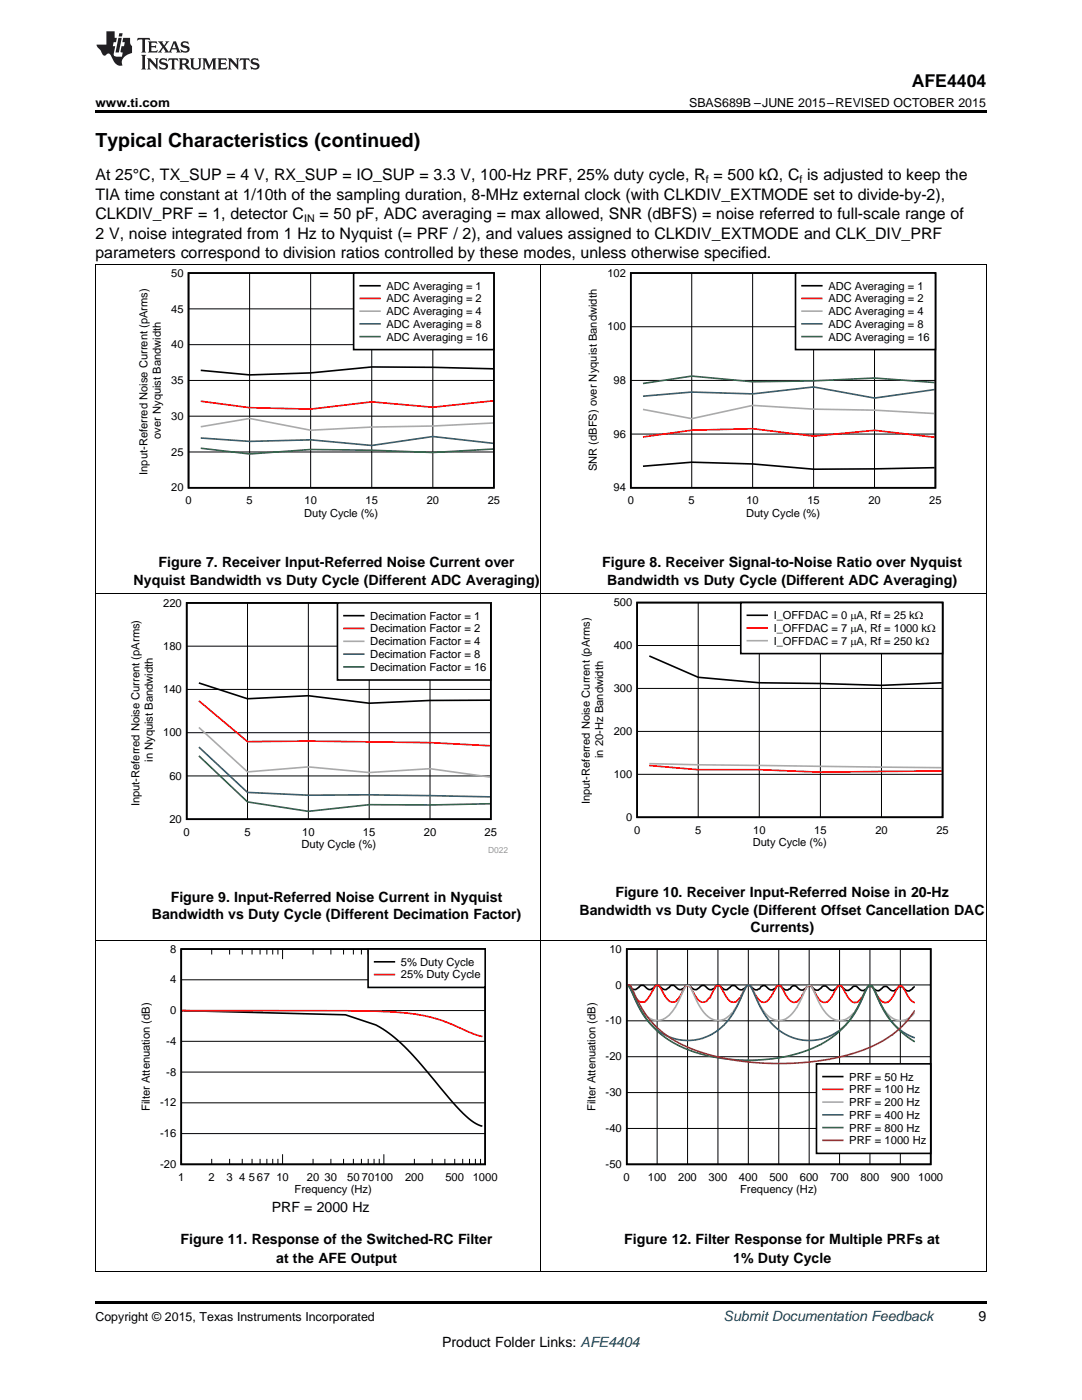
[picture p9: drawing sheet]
<svg xmlns="http://www.w3.org/2000/svg" width="216mm" height="279mm" viewBox="0 0 216 279" stroke-linecap="round" stroke-linejoin="round" font-family="sans-serif">
<path d="M19 253.7l.2 .1zM196.7 253.7l.1 .1zM19 259.7h177.8v.5h-177.8z" fill="#000"/>
<path d="M19.1 187.8v66M107.9 187.8v66M196.8 187.8v66M19 253.7h177.8" fill="none" stroke="#000" stroke-width=".2"/>
<path d="M27.8 188.6h71.4v50.1h-71.4z" fill-rule="evenodd" fill="#fff"/>
<path d="M36.2 189.4h60.6v43h-60.6zM36.3 201.7l32.6 .8 6.1 2.1 2.6 1.6 2.2 1.8 1.6 1.6 5.3 6a43.8 43.8 0 0 0 7.8 8.4l1.7 .8" fill="none" stroke="#000" stroke-width=".33"/>
<g fill="none" stroke="#000" stroke-width=".2">
<path d="M36.2 189.4v2M36.2 195.5h60.6M42.2 189.4v1.1M45.8 189.4v1.1M48.3 189.4v1.1M50.3 189.4v1.1M51.9 189.4v1.1M53.2 189.4v1.1M54.4 189.4v1.1M55.5 189.4v1.1M56.4 189.4v2M62.5 189.4v1.1"/>
<path d="M66 189.4v1.1M68.6 189.4v1.1M70.5 189.4v1.1M72.1 189.4v1.1M73.5 189.4v1.1M74.6 189.4v1.1M75.7 189.4v1.1M76.6 189.4v2M82.7 189.4v1.1M86.2 189.4v1.1M88.8 189.4v1.1M90.7 189.4v1.1"/>
<path d="M92.3 189.4v1.1M93.7 189.4v1.1M94.9 189.4v1.1M95.9 189.4v1.1M36.2 214h60.6M36.2 207.8h60.6M36.2 201.7h60.6M36.2 230.4v2M36.2 226.2h60.6M36.2 220.1h60.6M42.2 231.3v1.1M45.8 231.3v1.1"/>
<path d="M48.3 231.3v1.1M50.3 231.3v1.1M51.9 231.3v1.1M53.2 231.3v1.1M54.4 231.3v1.1M55.5 231.3v1.1M56.4 230.4v2M62.5 231.3v1.1M66 231.3v1.1M68.6 231.3v1.1M70.5 231.3v1.1M72.1 231.3v1.1"/>
<path d="M73.5 231.3v1.1M74.6 231.3v1.1M75.7 231.3v1.1M76.6 230.4v2M82.7 231.3v1.1M86.2 231.3v1.1M88.8 231.3v1.1M90.7 231.3v1.1M92.3 231.3v1.1M93.7 231.3v1.1M94.9 231.3v1.1M95.9 231.3v1.1"/>
</g>
<path d="M36.3 201.7h32.6a82.7 82.7 0 0 1 15.7 1 39.3 39.3 0 0 1 7.7 2.7l2.2 1 1.7 .5" fill="none" stroke="#f00" stroke-width=".33"/>
<path d="M73.4 189.4h23.4v7.7h-23.4z" fill-rule="evenodd" fill="#fff"/>
<path d="M73.4 189.4h23.4v7.7h-23.4zM74.8 191.9h3.9" fill="none" stroke="#000" stroke-width=".33"/>
<path d="M74.8 194.5h3.9" fill="none" stroke="#f00" stroke-width=".33"/>
<path d="M116.7 188.6h71.4v50.1h-71.4z" fill-rule="evenodd" fill="#fff"/>
<path d="M125.1 189.4h60.6v43h-60.6zM125.2 196.6l1.4 .9h.3l1-.8h.5l1.1 .8h.4l1-.8h.5l.8 .6 .4 .2h.3l1-.8h.6l.7 .6 .5 .2 .7-.2 .5-.6h.6l1.2 .8h.3l1-.8h.5l.8 .7 .4 .1 .8-.2 .5-.6h.6l1.1 .8h.4l1-.8h.5l1.1 .8h.4l1-.8h.5l.9 .8h.6l.5-.2 .5-.6h.6l1.1 .9h.4l.4-.3 .6-.6h.5l.8 .7 .5 .2 .7-.3 .5-.5 .5-.1 1.2 .9h.3l1-.8h.6l1 .8h.5l.9-.8h.6l.8 .7 .7 .1 1-.8h.5l1.2 .9h.3l1-.9h.6l.8 .7 .6 .2 .5-.3 .5-.5h.5l1 .7 .6 .1 1-.8h.5l1.1 .8h.5l.9-.8h.5l.9 .7 .7 .2 1-.9" fill="none" stroke="#000" stroke-width=".33"/>
<g fill="none" stroke="#000" stroke-width=".2">
<path d="M125.1 196.6h60.6M131.1 189.4v43M137.2 189.4v43M143.3 189.4v43M149.3 189.4v43M155.4 189.4v43M161.5 189.4v43M167.5 189.4v43M173.6 189.4v43M179.7 189.4v43M125.1 218h60.6M125.1 210.9h60.6"/>
<path d="M125.1 203.7h60.6M125.1 225.2h60.6"/>
</g>
<path d="M125.2 196.6l.4 .4 1.4 2.3 .4 .4 .6 .3h.6l.4-.4 1.9-2.9 .6 .1 1.6 2.5 .5 .5 .4 .2 .8-.1 .6-.6 1.6-2.6 .6 .1 1.6 2.6 .9 .6 .7-.1 .7-.8h.2l.7-1.5 .7-.9 .5 .1 1.4 2.3 .8 .8 .4 .1 .7-.1 .7-.7a.52 .52 0 0 0 .4-.6l1-1.8 .6-.1 1.7 2.7 .7 .6h.6l.4-.1 .9-1 1.1-2.1 .2-.1h.4l1.8 2.7 .6 .5 .6 .1 .4-.1 .9-.9 1.2-2.1 .1-.2h.5l1.8 2.8 .6 .5 .6 .1 .4-.1 .6-.7 1.5-2.4 .1-.2h.5l1.7 2.7 .5 .5 .7 .2 .5-.1 .9-1 1.2-2.2 .5-.1 .4 .4 1.4 2.4 .6 .5 .5 .1 .5-.1 .6-.6 1.5-2.6h.6l1.7 2.6 .4 .5 .5 .2" fill="none" stroke="#f00" stroke-width=".33"/>
<path d="M125.2 196.6l.4 .5 1.7 3.5 .9 1.4 1.3 1.1 1.3 .5 1.5-.1 1.3-.9 1.2-1.6 1.7-3.7 .5-.6h.5l.2 .2 1.8 3.8 1 1.4 1.1 1 1.3 .5 1.6-.1 1.8-1.4 1.5-2.8 .9-2.1 .4-.5h.5l.2 .3 1.7 3.4 1.2 1.8 1 .9 1.3 .5 1.6-.1 1.5-1.2 .9-1.2 1.8-3.8 .5-.6h.4l.3 .4 1.6 3.2 1.1 1.7 1 1 1.1 .6 1 .1 .9-.2 1.8-1.4 .1-.4 .6-.6 1.8-3.9 .4-.5h.5l.1 .2 2.3 4.4 .7 1 1 .9 1.3 .5 1.1-.1 .8-.3 1.3-1.2" fill="none" stroke="#aaa" stroke-width=".33"/>
<path d="M125.2 196.6l.5 .6 2.3 4.8 1.8 2.4 1.1 1 1.3 .9 1.4 .7 1.9 .5 2.3 .1 1.8-.2 2.5-1 1.2-.8 1.2-1 1.8-2.3 2.4-5 .4-.6h.4l.3 .1 2.5 5.2 1.3 1.9 1.1 1.1 1.4 1.1 1.8 .9 1.8 .5 1.7 .2 2.5-.3 2-.7 1.6-1 1.2-1.1 1.3-1.6 1.3-2.2 1.8-3.8 .3-.3h.5l.4 .6 2.1 4.4 1.4 2.1 2.2 2 1.4 .9 1.1 .4" fill="none" stroke="#295c75" stroke-width=".33"/>
<path d="M125.2 196.6l.5 .5 2 4.1 1.5 2.4 1.8 2 2.6 2 3.2 1.7 3.2 1.1 4.1 .8 4.3 .4 4.4-.2 4.1-.6 4.6-1.2 2.4-1.2 3.2-2.2 2.2-2.2 1.7-2.7 2-4.2a.4 .4 0 0 1 .2-.3 .4 .4 0 0 1 .5 0 .53 .53 0 0 1 .6 .5l1.9 3.9 1.6 2.6 2.1 2.1 2.6 2" fill="none" stroke="#286b49" stroke-width=".33"/>
<path d="M125.2 196.6l.6 .1 2 4.1 1.8 2.6 1.8 1.9 2.5 1.9 3 1.7 3.8 1.4 4.8 1.1 4 .6 5.5 .3 6.5-.3 4-.6 5.1-1.3 3-1 4.5-2.6 2.4-2.2 2-2.6" fill="none" stroke="#9e3a3a" stroke-width=".33"/>
<path d="M162.9 212.3h22.8v17.9h-22.8z" fill-rule="evenodd" fill="#fff"/>
<path d="M162.9 212.3h22.8v17.9h-22.8zM164.2 214.9h4" fill="none" stroke="#000" stroke-width=".33"/>
<path d="M164.2 217.4h4" fill="none" stroke="#f00" stroke-width=".33"/>
<path d="M164.2 219.9h4" fill="none" stroke="#aaa" stroke-width=".33"/>
<path d="M164.2 222.5h4" fill="none" stroke="#295c75" stroke-width=".33"/>
<path d="M164.2 225h4" fill="none" stroke="#286b49" stroke-width=".33"/>
<path d="M164.2 227.6h4" fill="none" stroke="#9e3a3a" stroke-width=".33"/>
<path d="M19.1 118.5v69.3M107.9 118.5v69.3M196.8 118.5v69.3M19 187.8h177.8" fill="none" stroke="#000" stroke-width=".2"/>
<path d="M25.7 119.5h75.6v50.9h-75.6z" fill-rule="evenodd" fill="#fff"/>
<path d="M37.3 120.3h60.6v43.2h-60.6zM39.7 136.3l9.7 3.2 12.1-.7 12.2 1.5 12.1-.5 12-.1" fill="none" stroke="#000" stroke-width=".33"/>
<path d="M37.3 137.6h60.6M37.3 129h60.6M49.4 120.3v43.2M61.5 120.3v43.2M73.7 120.3v43.2M85.8 120.3v43.2M37.3 154.9h60.6M37.3 146.2h60.6" fill="none" stroke="#000" stroke-width=".2"/>
<path d="M39.7 139.9l9.7 8.1 12.1-.1 24.3 .3 12 .6" fill="none" stroke="#f00" stroke-width=".33"/>
<path d="M39.7 145.2l9.7 8.8 12.1-1 12.2 1.2 12.1-.8 12 1.7" fill="none" stroke="#aaa" stroke-width=".33"/>
<path d="M39.7 149.1l9.7 9 12.1 .6 12.2-.1 24.1 .4" fill="none" stroke="#295c75" stroke-width=".33"/>
<path d="M39.7 150.9l9.7 9.1 12.1 1.9 12.2-1.3 12.1 .1 12-.3" fill="none" stroke="#286b49" stroke-width=".33"/>
<path d="M67.3 120.3h30.6v15.4h-30.6z" fill-rule="evenodd" fill="#fff"/>
<path d="M67.3 120.3h30.6v15.4h-30.6zM68.6 122.9h4" fill="none" stroke="#000" stroke-width=".33"/>
<path d="M68.6 125.4h4" fill="none" stroke="#f00" stroke-width=".33"/>
<path d="M68.6 128h4" fill="none" stroke="#aaa" stroke-width=".33"/>
<path d="M68.6 130.5h4" fill="none" stroke="#295c75" stroke-width=".33"/>
<path d="M68.6 133.1h4" fill="none" stroke="#286b49" stroke-width=".33"/>
<path d="M115.6 119.4h73.6v50h-73.6z" fill-rule="evenodd" fill="#fff"/>
<path d="M127.1 120.3h61v42.8h-61zM129.6 130.9l9.7 4.3 12.2 1.1 12.2 .1 12.2 .4 12-.5" fill="none" stroke="#000" stroke-width=".32"/>
<path d="M127.1 137.4h61M127.1 128.8h61M139.3 120.3v42.8M151.5 120.3v42.8M163.7 120.3v42.8M175.9 120.3v42.8M127.1 154.5h61M127.1 146h61" fill="none" stroke="#000" stroke-width=".2"/>
<path d="M129.6 152.8l9.7 .8h12.2l12.2 .5 24.2-.2" fill="none" stroke="#f00" stroke-width=".32"/>
<path d="M129.6 152.4l58.3 .8" fill="none" stroke="#aaa" stroke-width=".32"/>
<path d="M147.8 120.3h40.3v10.1h-40.3z" fill-rule="evenodd" fill="#fff"/>
<path d="M147.8 120.3h40.3v10.1h-40.3zM149.1 122.8h4" fill="none" stroke="#000" stroke-width=".32"/>
<path d="M149.1 125.3h4" fill="none" stroke="#f00" stroke-width=".32"/>
<path d="M149.1 127.9h4" fill="none" stroke="#aaa" stroke-width=".32"/>
<path d="M19.1 52.8v65.7M107.9 52.8v65.7M196.8 52.8v65.7M19 118.5h177.8" fill="none" stroke="#000" stroke-width=".2"/>
<path d="M27.3 53.7h72.4v49.9h-72.4z" fill-rule="evenodd" fill="#fff"/>
<path d="M37.6 54.5h60.9v42.8h-60.9zM98.4 73.6l-12-.3-12.2-.1-12.2 1.2-12.2 .4-9.7-.9" fill="none" stroke="#000" stroke-width=".32"/>
<path d="M49.8 54.5v42.9M62 54.5v42.9M74.2 54.5v42.9M86.4 54.5v42.9M37.6 75.9h61M37.6 68.8h61M37.6 61.6h61M37.6 90.2h61M37.6 83.1h61" fill="none" stroke="#000" stroke-width=".2"/>
<path d="M98.4 80l-12 1.3-12.2-1.1-12.2 1.4-12.2-.2-9.7-1.3" fill="none" stroke="#f00" stroke-width=".32"/>
<path d="M98.4 84.4l-12 .6-12.2 .2-12.2 .7-12.2-2.4-9.7 1.7" fill="none" stroke="#aaa" stroke-width=".32"/>
<path d="M40.1 87.4l9.7 .7 12.2-.3 12.2 1.1 12.2-1.8 12 1.4" fill="none" stroke="#295c75" stroke-width=".32"/>
<path d="M40.1 89.5l9.7 1.1 12.2-.9 12.2 .2 12.2 .4 12-.7" fill="none" stroke="#286b49" stroke-width=".32"/>
<path d="M70.6 54.5h27.9v15.3h-27.9z" fill-rule="evenodd" fill="#fff"/>
<path d="M70.6 54.5h27.9v15.3h-27.9zM71.9 57h3.9" fill="none" stroke="#000" stroke-width=".32"/>
<path d="M71.9 59.6h3.9" fill="none" stroke="#f00" stroke-width=".32"/>
<path d="M71.9 62.1h3.9" fill="none" stroke="#aaa" stroke-width=".32"/>
<path d="M71.9 64.6h3.9" fill="none" stroke="#295c75" stroke-width=".32"/>
<path d="M71.9 67.2h3.9" fill="none" stroke="#286b49" stroke-width=".32"/>
<path d="M117 53.6h70.8v50h-70.8z" fill-rule="evenodd" fill="#fff"/>
<path d="M125.9 54.5h60.8v42.8h-60.8zM128.3 93l9.7-.8 12.2 .4 12.1 1 24.2-.3" fill="none" stroke="#000" stroke-width=".32"/>
<path d="M138 54.5v42.9M150.2 54.5v42.9M162.3 54.5v42.9M174.5 54.5v42.9M125.9 75.9h60.8M125.9 65.2h60.8M125.9 86.6h60.8" fill="none" stroke="#000" stroke-width=".2"/>
<path d="M128.3 87.2l9.7-1.3 12.2-.3 12.1 1.4 12.2-1.1 12 1.4" fill="none" stroke="#f00" stroke-width=".32"/>
<path d="M128.3 81.7l9.7 1.9 12.2-2.7 12.1 .8 12.2 .2 12 .6" fill="none" stroke="#aaa" stroke-width=".32"/>
<path d="M186.5 77.7l-12 1.7-12.2-2.2-12.1 1.4-12.2-.4-9.7 .9" fill="none" stroke="#295c75" stroke-width=".32"/>
<path d="M186.5 76.3l-12-.9-12.2 .6-12.1 .2-12.2-1.1-9.7 1.4" fill="none" stroke="#286b49" stroke-width=".32"/>
<path d="M158.7 54.5h28v15.3h-28z" fill-rule="evenodd" fill="#fff"/>
<path d="M158.7 54.5h28v15.3h-28zM160 57h4" fill="none" stroke="#000" stroke-width=".32"/>
<path d="M160 59.6h4" fill="none" stroke="#f00" stroke-width=".32"/>
<path d="M160 62.1h4" fill="none" stroke="#aaa" stroke-width=".32"/>
<path d="M160 64.6h4" fill="none" stroke="#295c75" stroke-width=".32"/>
<path d="M160 67.2h4" fill="none" stroke="#286b49" stroke-width=".32"/>
<path d="M19 52.7h177.8" fill="none" stroke="#000" stroke-width=".2"/>
<path d="M19 22h177.8v.5h-177.8z" fill="#000"/>
<g fill="#231f20">
<path d="M27.5 7.6l-.1 .5 .4-.2h.6v.1v2.1l-.2 .4h1l-.3-.4v-2.1l.1-.1h.5l.5 .2-.2-.5zM29.5 8.3l.2 .3v1.5l-.2 .4h1.8l.2-.6a1.04 1.04 0 0 1-1.3 .2v-.7h.6l.3 .2v-.6l-.3 .2h-.6v-.6l.8-.1 .4 .3-.2-.5zM31.5 8.3l.9 1.1-.9 1.1h.8l-.2-.2 .5-.7 .4 .7-.2 .2h1.5l-.1-.2 .1-.4h.9l.1 .4-.2 .2h1l-.3-.3-.7-1.9h-.5l-.9 2-.8-1 .9-1h-.8l.1 .3-.3 .5-.4-.6 .2-.2zM34.7 8.6l.4 1h-.7zM36.3 8.4a.63 .63 0 0 0-.2 .7 .63 .63 0 0 0 .6 .4l.6 .2 .1 .2a.75 .75 0 0 1-.7 .4 .75 .75 0 0 1-.6-.5l.1 .7 .1-.1a1.11 1.11 0 0 0 1.5-.6 1.13 1.13 0 0 0-1.2-.8l-.1-.4a1.04 1.04 0 0 1 1.2 .2l-.2-.5-.1 .1-.5-.2zM28.2 10.9l.2 .4v2.2l-.2 .4h1l-.3-.4v-2.2l.3-.4zM29.3 11.6l.3 .4v1.5l-.3 .4h.8l-.2-.4v-1.3l1.5 1.7v-1.9l.2-.4h-.7l.2 .4v.9l-1.1-1.3zM32 11.8a.62 .62 0 0 0-.2 .7 .62 .62 0 0 0 .6 .4l.6 .1 .1 .3a.76 .76 0 0 1-.7 .3 .76 .76 0 0 1-.6-.4l.1 .7 .1-.1a1.11 1.11 0 0 0 1.5-.6 1.13 1.13 0 0 0-1.2-.8l-.1-.4a1.04 1.04 0 0 1 1.2 .2l-.2-.6-.1 .1-.5-.1zM33.7 11.6l-.2 .6a.61 .61 0 0 1 .8-.3v1.6l-.2 .4h.9l-.2-.4v-1.6a.63 .63 0 0 1 .8 .3l-.2-.6zM35.6 11.6l.3 .4v1.5l-.3 .4h1l-.2-.2v-.8l.5 .2a.76 .76 0 0 0 1.2 .7l-1-1a.58 .58 0 0 0 .6-.5 .58 .58 0 0 0-.5-.6zM36.4 11.9h.1a.45 .45 0 0 1 .5 .1 .45 .45 0 0 1 .1 .5l-.7 .2zM37.9 11.6l.2 .2a2.17 2.17 0 0 0 .3 1.9 .99 .99 0 0 0 1.6-.6v-1.1l.2-.4h-.7l.2 .2a1.92 1.92 0 0 1-.2 1.8 .6 .6 0 0 1-.9-.5v-1.1l.2-.4zM40.4 11.6l.2 .4v1.5l-.2 .4h.7l-.2-.4v-1.4l.8 1.8 .8-1.8v1.4l-.2 .4h.9l-.2-.4v-1.5l.2-.4h-.8l-.6 1.5-.6-1.5zM43.4 11.6l.2 .4v1.5l-.2 .4h1.8l.2-.6a1.04 1.04 0 0 1-1.3 .1v-.6h.5l.4 .2v-.6l-.4 .2h-.5v-.7h.8l.3 .3-.1-.6zM45.5 11.6l.2 .4v1.5l-.2 .4h.7l-.2-.4v-1.3l1.5 1.7v-1.9l.2-.4h-.7l.2 .4v.9l-1.1-1.3zM47.9 11.6l-.1 .6a.61 .61 0 0 1 .8-.3v1.6l-.3 .4h1l-.3-.4 .1-1.6a.63 .63 0 0 1 .7 .3l-.1-.6zM50.2 11.8a.62 .62 0 0 0-.2 .7 .62 .62 0 0 0 .6 .4l.6 .1 .2 .3a.76 .76 0 0 1-.8 .3 .76 .76 0 0 1-.6-.4l.1 .7 .2-.1a1.11 1.11 0 0 0 1.5-.6 1.13 1.13 0 0 0-1.3-.8l-.1-.4a1.04 1.04 0 0 1 1.2 .2l-.1-.6-.2 .1-.5-.1z"/>
<path d="M21.2 6.3v2.6h-1.9l.1 .4 .7 .9a.91 .91 0 0 0 1 .8 .56 .56 0 0 1 .5-.3 .56 .56 0 0 1 .5 .3l.4 .8a1.53 1.53 0 0 0 1.9 1.2 1.54 1.54 0 0 1 1-2.1l.9-.3v-1.4a1.52 1.52 0 0 1-.3-1.6h-1.4l-.2 .8h.5l-.2 .8h-.4l-.2 1v.2l.4 .1-.2 .8a1.93 1.93 0 0 1-1.6-.3l.3-1.8h-.5l.2-.8h.4l.2-.8h-.4v-1.3zM23.6 7.6l-.6 2.9h.7l.6-2.9zM23.8 6.6l-.1 .7h.6l.2-.7z"/>
</g>
<text font-size="3.9" x="19" y="29.3">Typical Characteristics (continued)</text>
<text font-size="3.5" x="181.9" y="17.3">AFE4404</text>
<g font-size="3.2">
<text x="19" y="36">At 25°C, TX_SUP = 4 V, RX_SUP = IO_SUP = 3.3 V, 100-Hz PRF, 25% duty cycle, R = 500 kΩ, C is adjusted to keep the</text>
<text x="19" y="39.9">TIA time constant at 1/10th of the sampling duration, 8-MHz external clock (with CLKDIV_EXTMODE set to divide-by-2),</text>
<text x="19" y="43.7">CLKDIV_PRF = 1, detector C</text>
<text x="19" y="47.6">2 V, noise integrated from 1 Hz to Nyquist (= PRF / 2), and values assigned to CLKDIV_EXTMODE and CLK_DIV_PRF</text>
<text x="63.8" y="43.7">= 50 pF, ADC averaging = max allowed, SNR (dBFS) = noise referred to full-scale range of</text>
<text x="19" y="51.5">parameters correspond to division ratios controlled by these modes, unless otherwise specified.</text>
</g>
<g font-size="2.8">
<text x="31.6" y="113.2">Figure 7. Receiver Input-Referred Noise Current over</text>
<text x="120.2" y="113.2">Figure 8. Receiver Signal-to-Noise Ratio over Nyquist</text>
<text x="26.7" y="116.8">Nyquist Bandwidth vs Duty Cycle (Different ADC Averaging)</text>
<text x="121.2" y="116.8">Bandwidth vs Duty Cycle (Different ADC Averaging)</text>
<text x="34.1" y="180">Figure 9. Input-Referred Noise Current in Nyquist</text>
<text x="122.8" y="179">Figure 10. Receiver Input-Referred Noise in 20-Hz</text>
<text x="30.3" y="183.5">Bandwidth vs Duty Cycle (Different Decimation Factor)</text>
<text x="115.6" y="182.5">Bandwidth vs Duty Cycle (Different Offset Cancellation DAC</text>
<text x="149.8" y="186.1">Currents)</text>
<text x="54.2" y="241.9">PRF = 2000 Hz</text>
<text x="36" y="248.3">Figure 11. Response of the Switched-RC Filter</text>
<text x="55.1" y="252">at the AFE Output</text>
<text x="124.6" y="248.3">Figure 12. Filter Response for Multiple PRFs at</text>
<text x="146.3" y="252">1% Duty Cycle</text>
<text x="195.3" y="263.6">9</text>
<text x="88.2" y="268.9">Product Folder Links: AFE4404</text>
</g>
<text font-size="2.8" fill="#0000c8" x="144.4" y="263.6">Submit Documentation Feedback</text>
<g font-size="2.5">
<text x="19" y="21.4">www.ti.com</text>
<text x="137.5" y="21.4">SBAS689B –JUNE 2015–REVISED OCTOBER 2015</text>
<text x="19" y="263.6">Copyright © 2015, Texas Instruments Incorporated</text>
</g>
<g font-size="2.2">
<text x="34.2" y="55.2">50</text>
<text x="77.1" y="57.8">ADC Averaging = 1</text>
<text x="121.2" y="55.2">102</text>
<text x="165.3" y="57.8">ADC Averaging = 1</text>
<text x="34.2" y="62.4">45</text>
<text x="77.1" y="60.3">ADC Averaging = 2</text>
<text x="77.1" y="62.9">ADC Averaging = 4</text>
<text x="77.1" y="65.4">ADC Averaging = 8</text>
<text x="121.2" y="65.9">100</text>
<text x="165.3" y="60.3">ADC Averaging = 2</text>
<text x="165.3" y="62.9">ADC Averaging = 4</text>
<text x="165.3" y="65.4">ADC Averaging = 8</text>
<text x="34.2" y="69.5">40</text>
<text x="77.1" y="68">ADC Averaging = 16</text>
<text x="165.3" y="68">ADC Averaging = 16</text>
<text x="34.2" y="76.7">35</text>
<text x="122.4" y="76.7">98</text>
<text x="34.2" y="83.8">30</text>
<text x="32.1" y="87.6" transform="rotate(-90 32.1 87.6)">over Nyquist Bandwidth</text>
<text x="122.4" y="87.4">96</text>
<text x="29.4" y="94.8" transform="rotate(-90 29.4 94.8)">Input-Referred Noise Current (pArms)</text>
<text x="34.2" y="90.9">25</text>
<text x="119.1" y="94.1" transform="rotate(-90 119.1 94.1)">SNR (dBFS) over Nyquist Bandwidth</text>
<text x="34.2" y="98.1">20</text>
<text x="37" y="100.6">0</text>
<text x="49.2" y="100.6">5</text>
<text x="60.8" y="100.6">10</text>
<text x="73" y="100.6">15</text>
<text x="85.1" y="100.6">20</text>
<text x="97.3" y="100.6">25</text>
<text x="122.4" y="98.1">94</text>
<text x="125.3" y="100.6">0</text>
<text x="137.4" y="100.6">5</text>
<text x="149" y="100.6">10</text>
<text x="161.1" y="100.6">15</text>
<text x="173.3" y="100.6">20</text>
<text x="185.4" y="100.6">25</text>
<text x="60.7" y="103.2">Duty Cycle (%)</text>
<text x="148.9" y="103.2">Duty Cycle (%)</text>
<text x="32.6" y="121.1">220</text>
<text x="73.9" y="123.7">Decimation Factor = 1</text>
<text x="122.5" y="121">500</text>
<text x="154.4" y="123.6">I_OFFDAC = 0 PA, Rf = 25 k:</text>
<text x="32.6" y="129.7">180</text>
<text x="73.9" y="126.2">Decimation Factor = 2</text>
<text x="73.9" y="128.8">Decimation Factor = 4</text>
<text x="73.9" y="131.3">Decimation Factor = 8</text>
<text x="122.5" y="129.6">400</text>
<text x="154.4" y="126.1">I_OFFDAC = 7 PA, Rf = 1000 k:</text>
<text x="154.4" y="128.7">I_OFFDAC = 7 PA, Rf = 250 k:</text>
<text x="73.9" y="133.9">Decimation Factor = 16</text>
<text x="32.6" y="138.3">140</text>
<text x="122.5" y="138.1">300</text>
<text x="32.6" y="147">100</text>
<text x="122.5" y="146.7">200</text>
<text x="30.5" y="152" transform="rotate(-90 30.5 152)">in Nyquist Bandwidth</text>
<text x="33.8" y="155.6">60</text>
<text x="120.3" y="151.3" transform="rotate(-90 120.3 151.3)">in 20-Hz Bandwidth</text>
<text x="122.5" y="155.3">100</text>
<text x="27.9" y="160.9" transform="rotate(-90 27.9 160.9)">Input-Referred Noise Current (pArms)</text>
<text x="117.7" y="160.6" transform="rotate(-90 117.7 160.6)">Input-Referred Noise Current (pArms)</text>
<text x="33.8" y="164.2">20</text>
<text x="36.6" y="166.8">0</text>
<text x="48.8" y="166.8">5</text>
<text x="60.3" y="166.8">10</text>
<text x="72.4" y="166.8">15</text>
<text x="84.6" y="166.8">20</text>
<text x="96.7" y="166.8">25</text>
<text x="124.9" y="163.8">0</text>
<text x="126.5" y="166.4">0</text>
<text x="138.7" y="166.4">5</text>
<text x="150.3" y="166.4">10</text>
<text x="162.5" y="166.4">15</text>
<text x="174.7" y="166.4">20</text>
<text x="186.9" y="166.4">25</text>
<text x="60.1" y="169.3">Duty Cycle (%)</text>
<text x="150.2" y="168.9">Duty Cycle (%)</text>
<text x="33.9" y="190.1">8</text>
<text x="121.6" y="190.1">10</text>
<text x="33.9" y="196.3">4</text>
<text x="80" y="192.7">5% Duty Cycle</text>
<text x="80" y="195.3">25% Duty Cycle</text>
<text x="122.8" y="197.3">0</text>
<text x="33.9" y="202.4">0</text>
<text x="33.2" y="208.5">-4</text>
<text x="120.8" y="204.5">-10</text>
<text x="33.2" y="214.7">-8</text>
<text x="120.8" y="211.6">-20</text>
<text x="169.5" y="215.6">PRF = 50 Hz</text>
<text x="29.9" y="221.7" transform="rotate(-90 29.9 221.7)">Filter Attenuation (dB)</text>
<text x="31.9" y="220.8">-12</text>
<text x="118.8" y="221.7" transform="rotate(-90 118.8 221.7)">Filter Attenuation (dB)</text>
<text x="120.8" y="218.8">-30</text>
<text x="169.5" y="218.2">PRF = 100 Hz</text>
<text x="169.5" y="220.7">PRF = 200 Hz</text>
<text x="31.9" y="227">-16</text>
<text x="120.8" y="225.9">-40</text>
<text x="169.5" y="223.3">PRF = 400 Hz</text>
<text x="169.5" y="225.8">PRF = 800 Hz</text>
<text x="31.9" y="233.1">-20</text>
<text x="120.8" y="233.1">-50</text>
<text x="169.5" y="228.4">PRF = 1000 Hz</text>
<text x="35.5" y="235.6">1</text>
<text x="41.6" y="235.6">2</text>
<text x="45.2" y="235.6">3</text>
<text x="47.7" y="235.6">4</text>
<text x="49.7" y="235.6">567</text>
<text x="55.1" y="235.6">10</text>
<text x="58.8" y="238.2">Frequency (Hz)</text>
<text x="61.2" y="235.6">20</text>
<text x="64.8" y="235.6">30</text>
<text x="69.3" y="235.6">50</text>
<text x="72.2" y="235.6">70100</text>
<text x="80.8" y="235.6">200</text>
<text x="88.9" y="235.6">500</text>
<text x="94.3" y="235.6">1000</text>
<text x="124.4" y="235.6">0</text>
<text x="129.3" y="235.6">100</text>
<text x="135.3" y="235.6">200</text>
<text x="141.4" y="235.6">300</text>
<text x="147.5" y="235.6">400</text>
<text x="147.7" y="238.2">Frequency (Hz)</text>
<text x="153.5" y="235.6">500</text>
<text x="159.6" y="235.6">600</text>
<text x="165.7" y="235.6">700</text>
<text x="171.7" y="235.6">800</text>
<text x="177.8" y="235.6">900</text>
<text x="183.2" y="235.6">1000</text>
</g>
<g font-size="2.1">
<text x="140.9" y="36.6">f</text>
<text x="159.5" y="36.6">f</text>
<text x="60.7" y="44.4">IN</text>
</g>
<text font-size="1.7" fill="#999" x="97.4" y="170.3">D022</text>
</svg>
